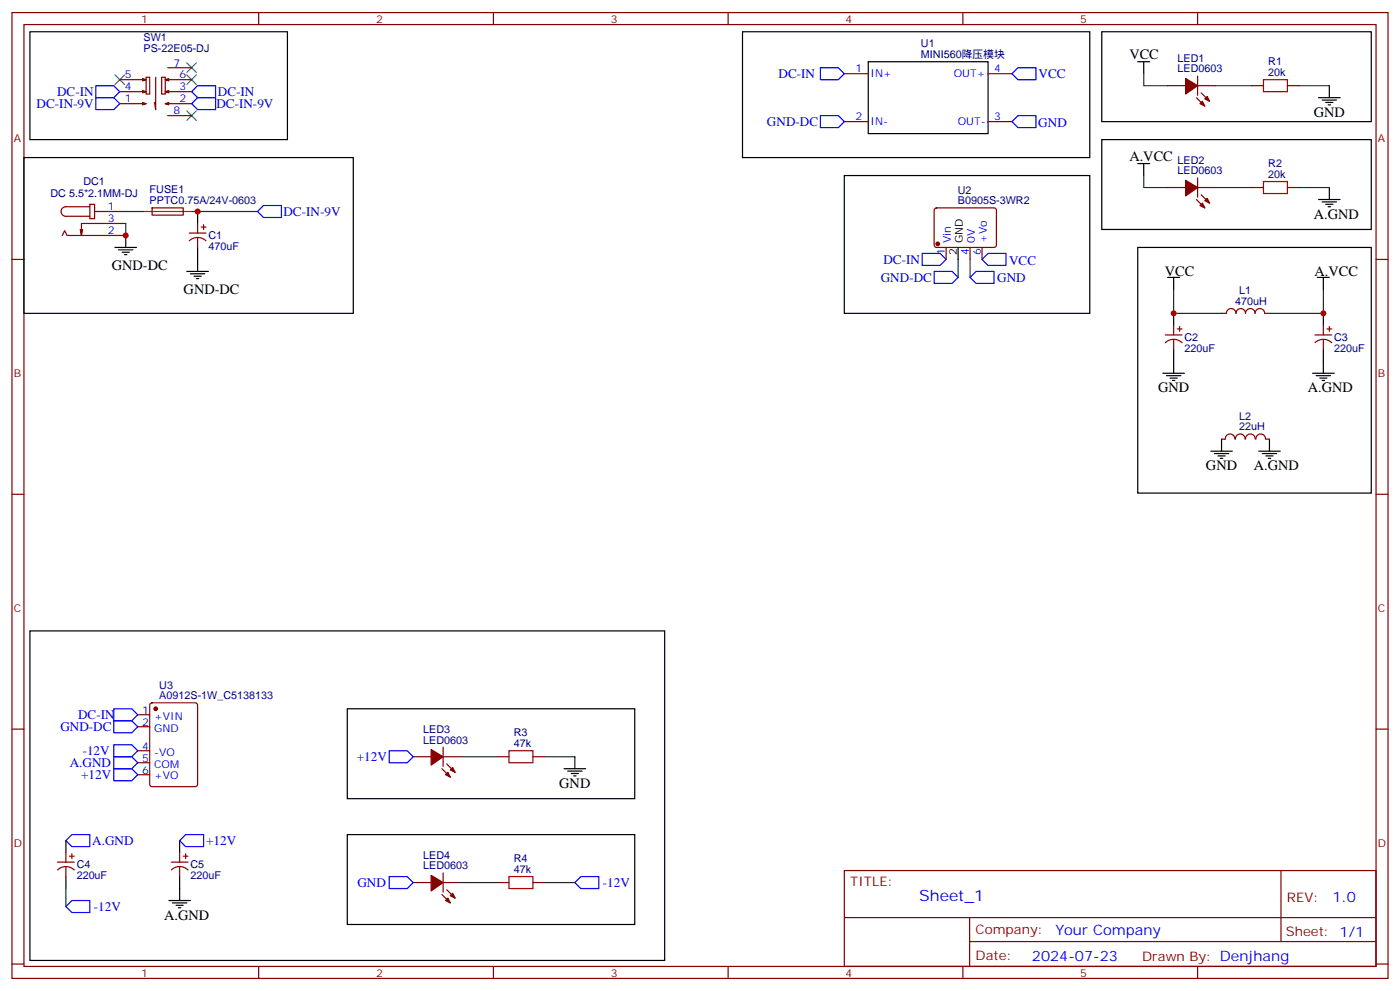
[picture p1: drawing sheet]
<svg xmlns="http://www.w3.org/2000/svg" width="412mm" height="292mm" viewBox="0 0 412 292" stroke-linecap="round" stroke-linejoin="round" font-family="sans-serif">
<g fill="none" stroke="#870000" stroke-width=".35">
<path d="M3.5 3.7h405.4v284.3h-405.4zM7.1 7.2h398.2v277.3h-398.2zM49.4 19.9h7M76.2 3.7v3.5M145.3 3.7v3.5M214.5 3.7v3.5M283.6 3.7v3.5M352.8 3.7v3.5M35.3 23.5h7.7l-1 .3M35.3 27h7.7l-1 .3M35.3 30.5h7.7l-1 .4M42 23.1l1 .4"/>
<path d="M42 26.6l1 .4M42 30.2l1 .3M43 22.8h1.1v4.9h-1.1zM45.9 22.8v9.5l-.4-2.1M47.6 22.8h1.1v4.9h-1.1zM49.4 34h7M49.7 23.1l-1 .4M49.7 26.6l-1 .4M49.7 30.2l-1 .3M56.4 23.5h-7.7l1 .3M56.4 27h-7.7l1 .3M56.4 30.5h-7.7l1 .4"/>
<path d="M248.7 35.8h7.1M248.7 21.7h7.1M291 35.8h7.1M291 21.7h7.1M344 25.2h5.2M352.4 28.8l2.5 2.4M352.8 22.4v5.6M352.8 25.2h5.3M353.8 27.3l2.5 2.5M368.7 25.2h3.5M379.2 25.2h3.6M344 55.2h5.2"/>
<path d="M352.4 58.7l2.5 2.5M352.8 52.4v5.6M352.8 55.2h5.3M353.8 57.3l2.5 2.5M368.7 55.2h3.5M379.2 55.2h3.6M3.5 76.4h3.6M18.3 69.3l.7-1.4 .8 1.4h17.2M24.3 67.6l-.3 1.7M26.5 60.1h1.4v4.3h-1.4zM26.5 60.9h-7.1a1.41 1.41 0 0 0-1.4 1.4 1.41 1.41 0 0 0 1.4 1.4h7.1M27.9 62.3h9.1"/>
<path d="M37 65.8h-13v3.5l-.4-1.7M44.8 61.2h9.1l.1 2.1h-9.2zM55.7 68.6h5M55.8 70.9a3.5 3.5 0 0 1 4.9 0M58.2 65.8v2.8M58.2 70v2.8M59.3 66.9h1.4M60 66.1v1.5M275.4 61.4l.5-.2 17.2 .1 .4 .6-.1 10.5-.6 .4h-17.2l-.4-.7v-10.2zM278.7 72.8v3.6M285.8 72.8v3.6M289.3 72.8v3.6"/>
<path d="M405.3 76.4h3.6M343.3 98.6h4.9M345.7 95.8v2.8M346.8 96.8h1.4M347.5 96.1v1.4M359.8 92.3l1.4-.1a1.41 1.41 0 0 1 1.5-1.4 1.41 1.41 0 0 1 1.4 1.5 1.41 1.41 0 0 1 1.4-1.5 1.41 1.41 0 0 1 1.4 1.5 1.41 1.41 0 0 1 1.4-1.5 1.41 1.41 0 0 1 1.4 1.5 1.41 1.41 0 0 1 1.4-1.5 1.41 1.41 0 0 1 1.4 1.5h1.4M387.3 98.6h5M389.8 95.8v2.8M390.9 96.8h1.4M391.6 96.1v1.4M343.3 100.9a3.5 3.5 0 0 1 4.9 0M345.7 100v2.8"/>
<path d="M387.4 100.9a3.5 3.5 0 0 1 4.9 0M389.8 100v2.8M359.8 129.3h1.1M360.9 129.3a1.41 1.41 0 0 1 1.4-1.5 1.41 1.41 0 0 1 1.4 1.5M363.9 129.3a1.41 1.41 0 0 1 1.4-1.5 1.41 1.41 0 0 1 1.4 1.5M366.9 129.3a1.41 1.41 0 0 1 1.4-1.5 1.41 1.41 0 0 1 1.4 1.5M370 129.3a1.41 1.41 0 0 1 1.4-1.5 1.41 1.41 0 0 1 1.4 1.5M372.9 129.3h1M3.5 145.5h3.6M405.3 145.5h3.6M3.5 214.7h3.6M40.6 210.4h3.5"/>
<path d="M40.6 214h3.5M44.3 207.1l.5-.2h12.7l.7 .4v23.6l-.5 .6-12.9 .1-.6-.5-.1-23.5zM130.5 220v5.6M405.3 214.7h3.6M40.6 221h3.5M40.6 224.5h3.5M40.6 228.1h3.5M121.7 222.8h5.3M130.2 226.3l2.4 2.5M130.5 222.8h5.3M131.6 224.9l2.5 2.5M146.4 222.8h3.5"/>
<path d="M157 222.8h3.5M16.9 253.8h5M17 256.1a3.5 3.5 0 0 1 4.9 0M19.4 251v2.8M19.4 255.2v2.9M20.5 252.1h1.4M21.2 251.4v1.4M50.4 253.8h5M50.5 256.1a3.5 3.5 0 0 1 4.9 0M52.9 251v2.8M52.9 255.2v2.9M54 252.1h1.4"/>
<path d="M54.7 251.4v1.4M121.7 259.8h5.3M130.5 257v5.6M130.5 259.8h5.3M146.4 259.8h3.5M157 259.8h3.5M248.7 256.3h156.6v28.2h-156.6zM377.3 256.3v20.9M130.2 263.3l2.4 2.5M131.6 261.9l2.5 2.5M248.7 270.1h156.5M285.6 277.2h119.6"/>
<path d="M285.6 270.1v14.2M3.5 283.8h3.6M76.2 284.5v3.5M145.3 284.5v3.5M214.5 284.5v3.5M283.6 284.5v3.5M352.8 284.5v3.5M405.3 283.8h3.6"/>
</g>
<g fill="none" stroke="#000" stroke-width=".35">
<path d="M8.8 9.3h75.9v31.8h-75.9zM218.7 9.3h102.3v37.1h-102.3zM255.8 18.2h35.2v21.1h-35.2zM324.6 9.3h79.3v26.5h-79.3zM335.1 18.2h3.6M336.9 18.2v3.5M388.4 28.8h6.4M389.5 29.5h4.2M390.5 30.2h2.1M391.2 30.9h.7M391.6 25.2v3.6M7.1 46.4h97v45.9h-97z"/>
<path d="M248.7 51.7h72.3v40.6h-72.3zM324.6 41.1h79.3v26.5h-79.3zM335.1 48.2h3.6M336.9 48.2v3.5M388.4 58.7h6.4M389.5 59.4h4.2M391.6 55.2v3.5M33.9 72.8h6.3M34.9 73.6h4.3M36 74.3h2.1M36.7 75h.7M37 69.3v3.5"/>
<path d="M55 79.9h6.4M58.2 62.3v3.5M58.2 72.8v7.1M282.2 72.8v3.6M335.1 72.8h68.8v72.4h-68.8zM390.5 60.1h2.1M391.2 60.9h.7M56.1 80.6h4.2M57.1 81.3h2.2M57.9 82h.7M344 81.7h3.5M345.7 81.7v3.5"/>
<path d="M345.7 92.3v3.5M388.1 81.7h3.5M389.8 81.7v3.5M389.8 92.3v3.5M342.5 109.9h6.4M343.6 110.6h4.2M344.7 111.3h2.1M345.4 112h.7M345.7 102.8v7.1M386.6 109.9h6.4M387.7 110.6h4.2M388.8 111.3h2.1"/>
<path d="M389.5 112h.7M389.8 102.8v7.1M356.7 132.8h6.3M357.7 133.5h4.2M358.8 134.2h2.1M359.5 134.9h.7M359.8 129.3v3.5M370.8 132.8h6.3M371.8 133.5h4.3M372.9 134.2h2.1M373.6 134.9h.7M373.9 129.3v3.5"/>
<path d="M8.8 185.7h187v97.1h-187zM102.3 208.7h84.7v26.4h-84.7zM166.2 226.3h6.3M167.2 227h4.2M168.3 227.7h2.1M169 228.4h.7M169.3 222.8v3.5M19.4 247.5v3.5M19.4 258.1v3.5M52.9 247.5v3.5M52.9 258.1v7M102.3 245.7h84.7v26.5h-84.7z"/>
<path d="M49.7 265.1h6.4M50.8 265.8h4.2M51.9 266.5h2.1M52.6 267.2h.7"/>
</g>
<g fill="none" stroke="#00f" stroke-width=".35">
<path d="M241.7 19.9h5.2l1.8 1.8-1.8 1.8h-5.2zM28.2 25.2h5.3l1.8 1.8-1.8 1.8h-5.3zM28.2 28.8h5.3l1.8 1.7-1.8 1.8h-5.3zM58.2 25.2h5.3v3.6h-5.3l-1.8-1.8zM58.2 28.8h5.3v3.5h-5.3l-1.8-1.8zM241.7 34h5.2l1.8 1.8-1.8 1.8h-5.2zM298.1 35.8l1.8-1.8h5.3v3.6h-5.3zM298.1 21.7l1.8-1.8h5.3v3.6h-5.3zM75.8 62.3l1.8-1.8h5.3v3.5h-5.3zM271.6 74.6h5.3l1.8 1.8-1.8 1.7h-5.3zM275.2 79.9h5.3l1.7 1.8-1.7 1.7h-5.3zM287.5 79.9h5.3v3.5h-5.3l-1.7-1.7z"/>
<path d="M291 74.6h5.3v3.5h-5.3l-1.7-1.7zM33.5 208.7h5.3l1.8 1.7-1.8 1.8h-5.3zM33.5 212.2h5.3l1.8 1.8-1.8 1.7h-5.3zM33.5 219.3h5.3l1.8 1.7-1.8 1.8h-5.3zM33.5 222.8h5.3l1.8 1.7-1.8 1.8h-5.3zM33.5 226.3h5.3l1.8 1.8-1.8 1.7h-5.3zM114.7 221h5.2l1.8 1.8-1.8 1.7h-5.2zM21.2 245.7h5.3v3.5h-5.3l-1.8-1.7zM54.7 245.7h5.3v3.5h-5.3l-1.8-1.7zM114.7 258.1h5.2l1.8 1.7-1.8 1.8h-5.2zM171.1 258.1h5.3v3.5h-5.3l-1.8-1.8zM19.4 266.9l1.8-1.8h5.3v3.5h-5.3z"/>
</g>
<g fill="none" stroke="#008700" stroke-width=".35">
<path d="M336.9 21.7v3.5h7.1M358.1 25.2h10.6M382.8 25.2h8.8M336.9 51.7v3.5h7.1M358.1 55.2h10.6M382.8 55.2h8.8M37 62.3h5.3M37 65.8v3.5M56.4 62.3h19.4M282.2 76.4v5.3M285.8 76.4v5.3M345.7 85.2v7.1h14.1"/>
<path d="M389.8 85.2v7.1h-15.9M135.8 222.8h10.6M160.5 222.8h8.8M135.8 259.8h10.6M160.5 259.8h8.8M19.4 261.6v5.3"/>
</g>
<path d="M42.3 62.3h14.1" fill="none" stroke="#8c2424" stroke-width=".35"/>
<path d="M55 18.5l2.9 2.8M57.9 18.5l-2.9 2.8M33.9 22l2.8 2.9M36.7 22l-2.8 2.9M55 32.6l2.9 2.9M55 22l2.9 2.9M57.9 32.6l-2.9 2.9M57.9 22l-2.9 2.9" fill="none" stroke="#3c3" stroke-width=".35"/>
<g fill="#870000" stroke="#870000" stroke-width=".35">
<path d="M127 220.7l3.5 2.1-3.5 2.4z"/>
<path d="M131.9 227.4l.7 1.4-1.4-.7z"/>
<path d="M132.6 226.7l.7-.7 .8 1.4z"/>
<path d="M349.2 23.1l3.6 2.1-3.6 2.5z"/>
<path d="M353.5 30.5l.7-.7 .7 1.4z"/>
<path d="M354.9 29.1l.7-.7 .7 1.4z"/>
<path d="M349.2 53.1l3.6 2.1-3.6 2.5z"/>
<path d="M353.5 60.5l.7-.7 .7 1.4z"/>
<path d="M354.9 59.1l.7-.7 .7 1.4z"/>
<path d="M127 257.7l3.5 2.1-3.5 2.5z"/>
<path d="M131.2 265.1l.7-.7 .7 1.4z"/>
<path d="M132.6 263.7l.7-.7 .8 1.4z"/>
<circle cx="45.9" cy="208.7" r=".53"/>
<circle cx="276.2" cy="71.8" r=".53"/>
</g>
<path d="M372.2 23.5h7v3.5h-7zM372.2 53.4h7v3.6h-7zM149.9 221h7.1v3.5h-7.1zM149.9 258.1h7.1v3.5h-7.1z" fill="none" stroke="#a10000" stroke-width=".35"/>
<g fill="#c00">
<circle cx="58.2" cy="62.3" r=".88"/>
<circle cx="37" cy="69.3" r=".88"/>
<circle cx="345.7" cy="92.3" r=".88"/>
<circle cx="389.8" cy="92.3" r=".88"/>
</g>
<text font-size="4.6" fill="#00f" x="270.8" y="265.3">Sheet_1</text>
<g font-size="4.2">
<text x="332.7" y="17.5">VCC</text>
<text x="387" y="34.4">GND</text>
<text x="332.7" y="47.4">A.VCC</text>
<text x="387" y="64.4">A.GND</text>
<text x="32.9" y="79.6">GND-DC</text>
<text x="343.1" y="81.3">VCC</text>
<text x="387.2" y="81.3">A.VCC</text>
<text x="54.1" y="86.6">GND-DC</text>
<text x="341.1" y="115.5">GND</text>
<text x="385.2" y="115.5">A.GND</text>
<text x="355.2" y="138.5">GND</text>
<text x="369.4" y="138.5">A.GND</text>
<text x="164.7" y="232">GND</text>
<text x="48.3" y="270.8">A.GND</text>
</g>
<g font-size="4.2" fill="#00f">
<text x="392.5" y="265.6">1.0</text>
<text x="310.9" y="275.1">Your Company</text>
<text x="304" y="282.9">2024-07-23</text>
</g>
<g font-size="3.9" fill="#00f">
<text x="229.3" y="23">DC-IN</text>
<text x="306" y="23">VCC</text>
<text x="16.8" y="28.3">DC-IN</text>
<text x="64.2" y="28.3">DC-IN</text>
<text x="10.8" y="31.8">DC-IN-9V</text>
<text x="63.7" y="31.8">DC-IN-9V</text>
<text x="225.9" y="37.1">GND-DC</text>
<text x="305.9" y="37.4">GND</text>
<text x="83.5" y="63.5">DC-IN-9V</text>
<text x="260.2" y="77.6">DC-IN</text>
<text x="259.4" y="82.9">GND-DC</text>
<text x="293.7" y="83">GND</text>
<text x="297.2" y="78.1">VCC</text>
<text x="17.8" y="215.2">GND-DC</text>
<text x="23" y="211.7">DC-IN</text>
<text x="20.6" y="225.8">A.GND</text>
<text x="24.4" y="222.3">-12V</text>
<text x="105.1" y="224">+12V</text>
<text x="23.9" y="229.3">+12V</text>
<text x="27.2" y="248.7">A.GND</text>
<text x="60.7" y="248.7">+12V</text>
<text x="105.3" y="261.1">GND</text>
<text x="177.6" y="261.1">-12V</text>
<text x="27.7" y="268.1">-12V</text>
</g>
<g font-size="3.9" fill="#800">
<text x="250.5" y="260.9">TITLE:</text>
<text x="379.1" y="265.6">REV:</text>
<text x="287.4" y="275.1">Company:</text>
<text x="378.7" y="275.7">Sheet: 1/1</text>
<text x="287.4" y="282.8">Date:</text>
<text x="336.4" y="282.8">Drawn By: Denjhang</text>
</g>
<g font-size="3.2" fill="#800">
<text x="41.6" y="6.7">1</text>
<text x="110.8" y="6.7">2</text>
<text x="179.9" y="6.7">3</text>
<text x="249.1" y="6.7">4</text>
<text x="318.2" y="6.7">5</text>
<text x="4.1" y="41.8">A</text>
<text x="405.9" y="41.8">A</text>
<text x="4.1" y="110.9">B</text>
<text x="405.9" y="110.9">B</text>
<text x="4.1" y="180.1">C</text>
<text x="405.9" y="180.1">C</text>
<text x="4.1" y="249.2">D</text>
<text x="405.9" y="249.2">D</text>
<text x="41.6" y="287.5">1</text>
<text x="110.8" y="287.5">2</text>
<text x="179.9" y="287.5">3</text>
<text x="249.1" y="287.5">4</text>
<text x="318.2" y="287.5">5</text>
</g>
<g font-size="3.2" fill="#000080">
<text x="42.3" y="12">SW1</text>
<text x="42.3" y="15.2">PS-22E05-DJ</text>
<text x="271.3" y="17">MINI560降压模块</text>
<text x="271.3" y="13.9">U1</text>
<text x="346.9" y="21.3">LED0603</text>
<text x="346.9" y="18.2">LED1</text>
<text x="373.6" y="22.4">20k</text>
<text x="373.6" y="19.2">R1</text>
<text x="346.9" y="51.3">LED0603</text>
<text x="346.9" y="48.2">LED2</text>
<text x="373.6" y="52.4">20k</text>
<text x="373.6" y="49.2">R2</text>
<text x="14.9" y="58.1">DC 5.5*2.1MM-DJ</text>
<text x="24.6" y="54.3">DC1</text>
<text x="44.1" y="56.9">FUSE1</text>
<text x="282.2" y="57.1">U2</text>
<text x="44.1" y="60.1">PPTC0.75A/24V-0603</text>
<text x="282.2" y="60.1">B0905S-3WR2</text>
<text x="61.4" y="70.4">C1</text>
<text x="61.4" y="73.6">470uF</text>
<text x="363.8" y="89.9">470uH</text>
<text x="365.1" y="86.6">L1</text>
<text x="348.9" y="100.4">C2</text>
<text x="393" y="100.4">C3</text>
<text x="348.9" y="103.6">220uF</text>
<text x="393" y="103.6">220uF</text>
<text x="365" y="123.7">L2</text>
<text x="365" y="126.7">22uH</text>
<text x="46.9" y="202.7">U3</text>
<text x="46.9" y="205.8">A0912S-1W_C5138133</text>
<text x="124.7" y="215.7">LED3</text>
<text x="124.7" y="218.9">LED0603</text>
<text x="151.4" y="220">47k</text>
<text x="151.4" y="216.8">R3</text>
<text x="22.6" y="255.7">C4</text>
<text x="56.1" y="255.7">C5</text>
<text x="124.7" y="255.9">LED0603</text>
<text x="124.7" y="252.8">LED4</text>
<text x="151.4" y="257">47k</text>
<text x="151.4" y="253.8">R4</text>
<text x="22.6" y="258.8">220uF</text>
<text x="56.1" y="258.8">220uF</text>
</g>
<g font-size="3.2" fill="#00f">
<text x="36.8" y="23.1">5</text>
<text x="51.2" y="19.6">7</text>
<text x="52.9" y="23.1">6</text>
<text x="252" y="21.3">1</text>
<text x="256.5" y="22.8">IN+</text>
<text x="281" y="22.8">OUT+</text>
<text x="292.8" y="21.3">4</text>
<text x="36.8" y="26.6">4</text>
<text x="52.9" y="26.6">3</text>
<text x="36.8" y="30.2">1</text>
<text x="51.2" y="33.7">8</text>
<text x="52.9" y="30.2">2</text>
<text x="252" y="35.5">2</text>
<text x="292.8" y="35.5">3</text>
<text x="256.5" y="36.9">IN-</text>
<text x="282.1" y="36.9">OUT-</text>
<text x="31.7" y="61.9">1</text>
<text x="31.7" y="65.4">3</text>
<text x="31.7" y="69">2</text>
<text x="280.1" y="71.5" transform="rotate(-90 280.1 71.5)">Vin</text>
<text x="287.2" y="71.5" transform="rotate(-90 287.2 71.5)">0V</text>
<text x="290.7" y="71.5" transform="rotate(-90 290.7 71.5)">+Vo</text>
<text x="278.3" y="75" transform="rotate(-90 278.3 75)">1</text>
<text x="285.4" y="75" transform="rotate(-90 285.4 75)">4</text>
<text x="288.9" y="75" transform="rotate(-90 288.9 75)">6</text>
<text x="41.9" y="210.1">1</text>
<text x="41.9" y="213.6">2</text>
<text x="45.4" y="211.8">+VIN</text>
<text x="45.4" y="215.4">GND</text>
<text x="41.9" y="220.7">4</text>
<text x="41.9" y="224.2">5</text>
<text x="41.9" y="227.7">6</text>
<text x="45.4" y="222.4">-VO</text>
<text x="45.4" y="226">COM</text>
<text x="45.4" y="229.5">+VO</text>
</g>
<g font-size="3.2">
<text x="283.6" y="71.5" transform="rotate(-90 283.6 71.5)">GND</text>
<text x="281.9" y="75" transform="rotate(-90 281.9 75)">2</text>
</g>
</svg>
